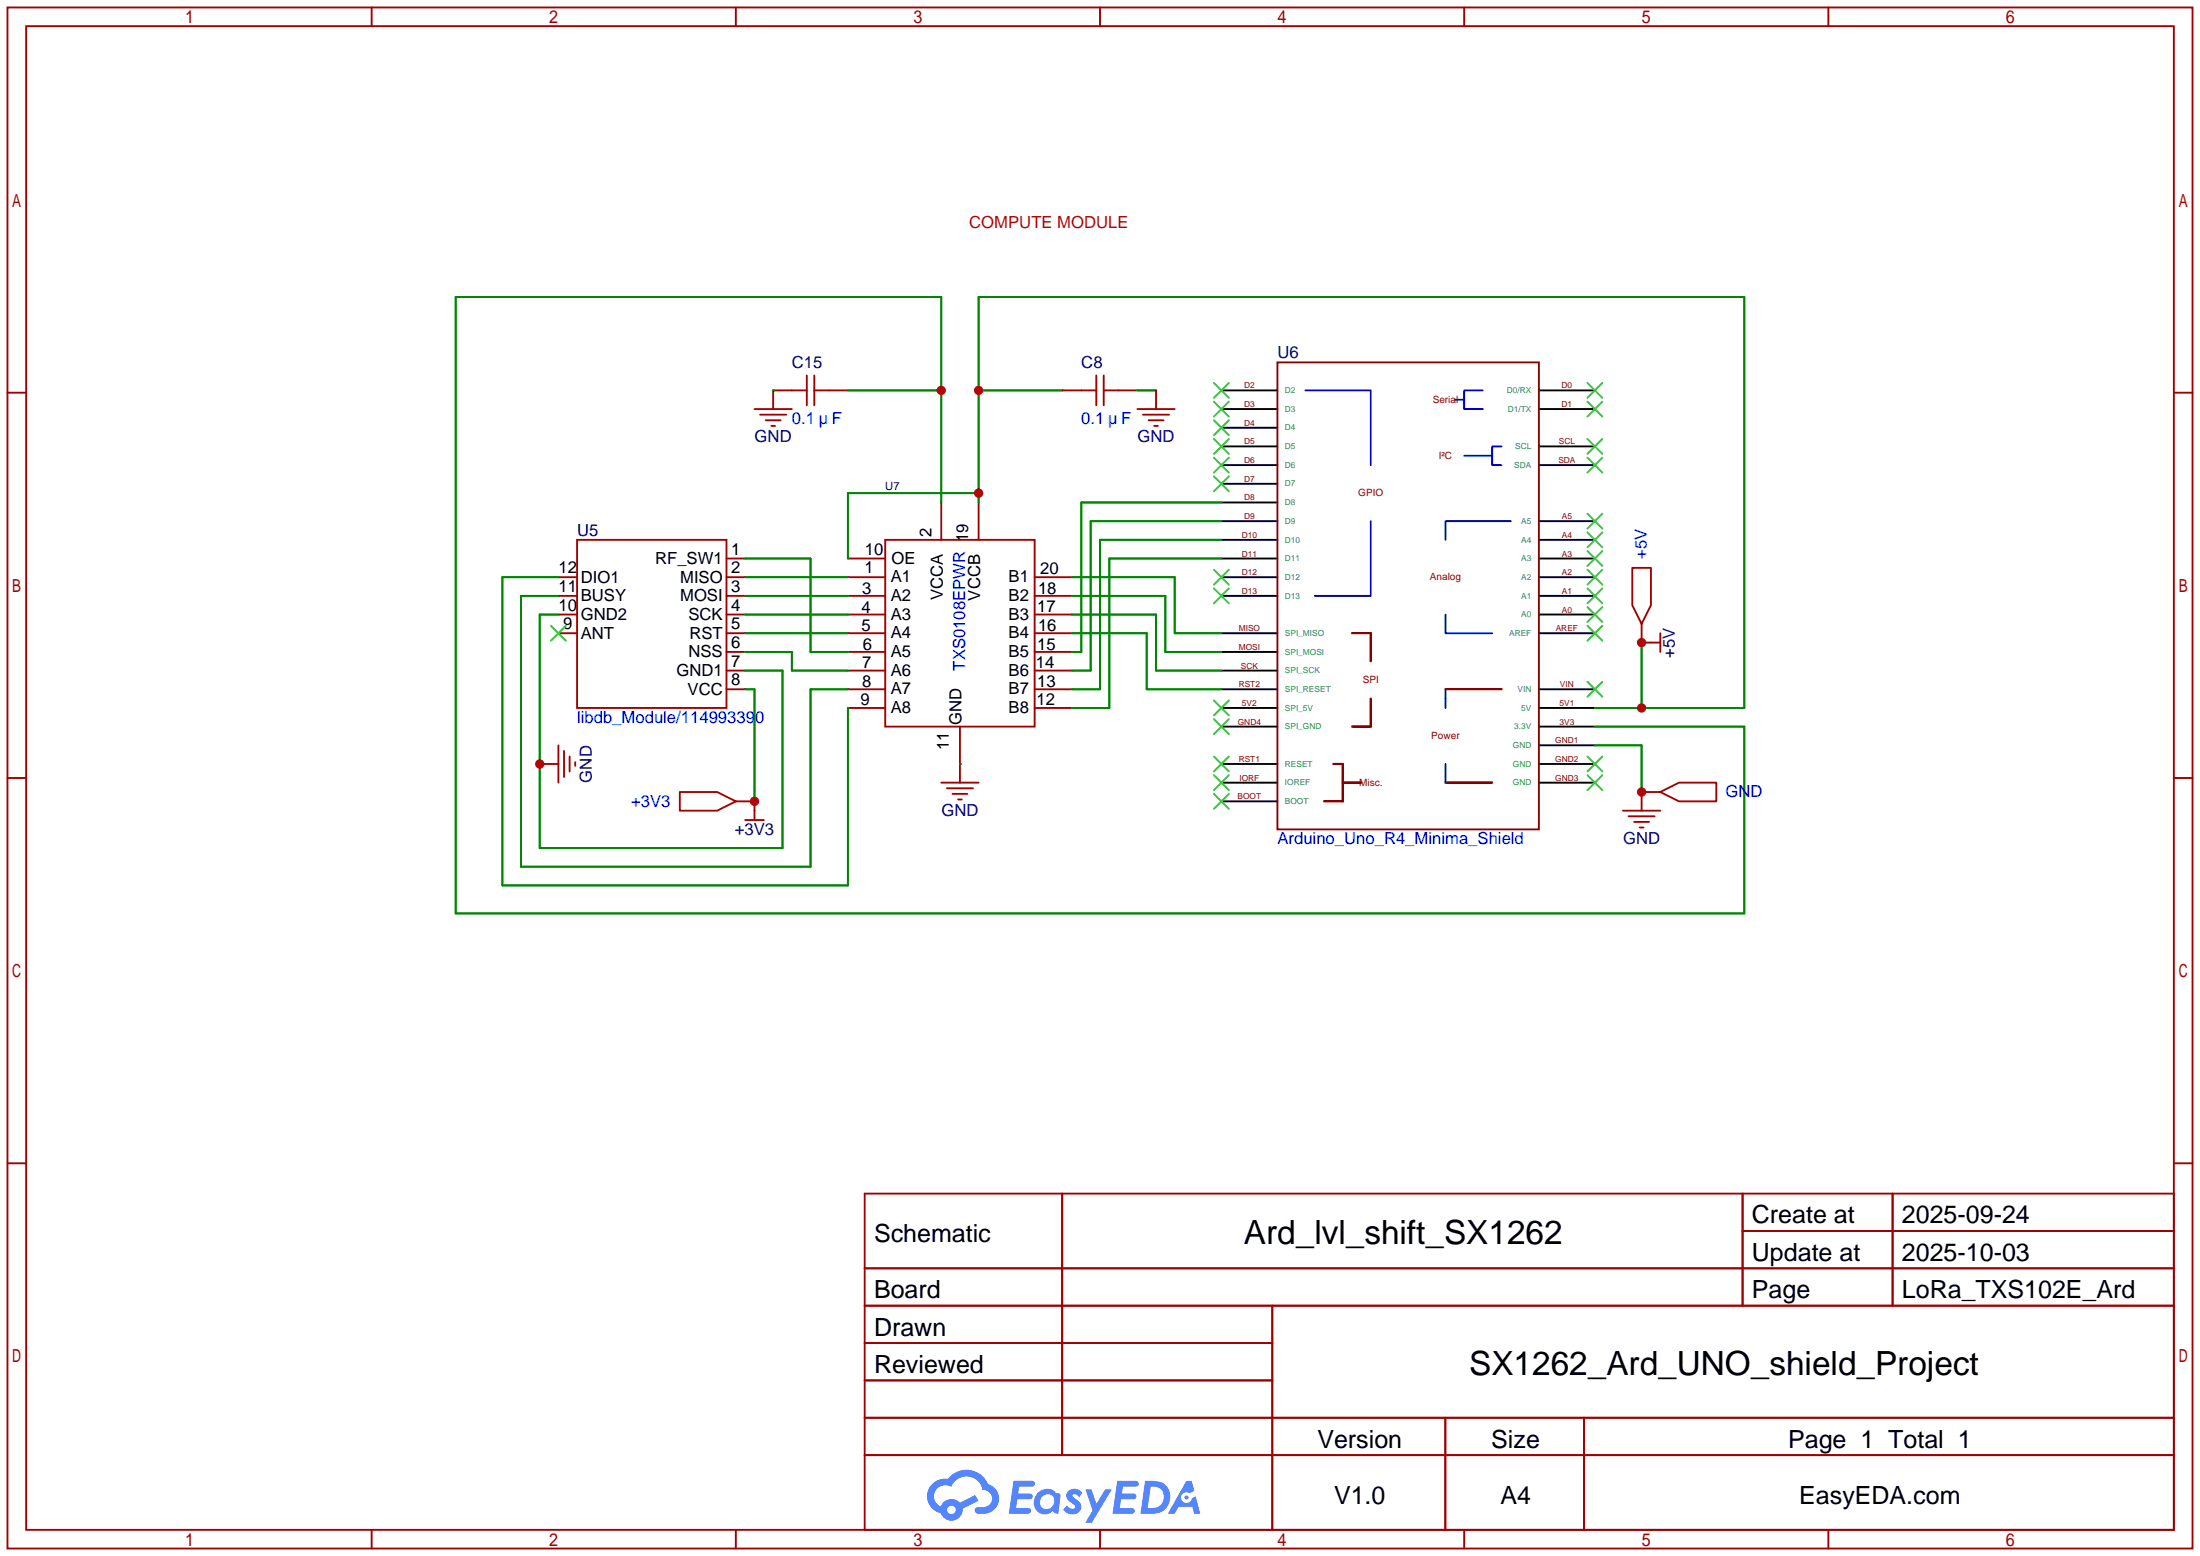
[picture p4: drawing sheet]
<svg xmlns="http://www.w3.org/2000/svg" width="299mm" height="212mm" viewBox="0 0 299 212" stroke-linecap="round" stroke-linejoin="round" font-family="sans-serif">
<g fill="none" stroke="#a10000" stroke-width=".25">
<path d="M1 1h297.2v209.6h-297.2zM3.6 3.6h292.1v204.4h-292.1zM50.5 1v2.6M100.1 1v2.6M149.6 1v2.6M199.1 1v2.6M248.7 1v2.6M1 53.4h2.6M295.7 53.4h2.5M1 105.8h2.6M295.7 105.8h2.5M1 158.2h2.6"/>
<path d="M295.7 158.2h2.5M117.6 162.3h178.1v45.7h-178.1zM117.6 172.5h178.1M117.6 177.5h178.1M144.5 162.3v35.6M173 177.5v30.5M237 162.3v15.2M237 167.4h58.7M257.4 162.3v15.2M117.6 182.6h55.4M117.6 192.8h178.1M117.6 187.7h55.4"/>
<path d="M117.6 197.9h178.1M196.6 192.8v15.2M215.4 192.8v15.2M50.5 208v2.6M100.1 208v2.6M149.6 208v2.6M199.1 208v2.6M248.7 208v2.6"/>
</g>
<g fill="#5487ff">
<path d="M145.3 202.7a1.3 1.3 0 0 1 1.9 .3l-.4 .6a.54 .54 0 0 0-.9-.2v.1a2.71 2.71 0 0 1 1.2 1.2 1.27 1.27 0 0 1-.9 1.2 1.27 1.27 0 0 1-1.4-.4l-.2-.2 .5-.6a.7 .7 0 0 0 1.1 .3v-.3a2.92 2.92 0 0 1-1.2-1.1 .84 .84 0 0 1 .3-.9z"/>
<path d="M147.6 202.5h.9l.6 2 1.2-2h.9l-2.7 4.6h-.9l1-1.7z"/>
<path d="M137.8 201.4h1.7a1.31 1.31 0 0 1 1.2 .2 .4 .4 0 0 1-.3 .5l-1.8 .1-.1 .9h1.6a.4 .4 0 0 1 .4 .4 .4 .4 0 0 1-.5 .4h-1.6l-.2 1.2h.8a1.23 1.23 0 0 1 1.2 .2 .39 .39 0 0 1-.4 .5h-2.6z"/>
<path d="M151.9 201.4h1.7a1.32 1.32 0 0 1 1.2 .2 .39 .39 0 0 1-.3 .5l-1.8 .1-.1 .9h1.6a.4 .4 0 0 1 .4 .4 .4 .4 0 0 1-.4 .4h-1.7l-.2 1.2h.8a1.23 1.23 0 0 1 1.2 .1 .39 .39 0 0 1-.4 .6h-2.6z"/>
<path d="M161.3 201.4h.8l.3 1.3-.6 .4a.75 .75 0 0 0-1.1 .3 .75 .75 0 0 0 .5 1 .75 .75 0 0 0 .9-.7l.5-.2 .6 2.3h-.8l-.3-.9h-1.8l-.5 .9h-1z"/>
<path d="M155.7 201.4l-.6 4.4a6.3 6.3 0 0 0 2.9-.2 2.26 2.26 0 0 0 1.1-2.8 2.26 2.26 0 0 0-2.6-1.4zM156.5 202.1a1.47 1.47 0 0 1 1.8 1.3 1.47 1.47 0 0 1-1.5 1.6l-.7 .1z"/>
<path d="M141.2 203a1.62 1.62 0 0 0-.4 2.1 1.62 1.62 0 0 0 2 .6l.4-.2 .3 .3h.4l.3-2.4-.1-.3-.2-.1a.57 .57 0 0 1-.6-.3 1.73 1.73 0 0 0-2.1 .3zM141.8 203.5a.95 .95 0 0 1 1.4-.1 .95 .95 0 0 1-.1 1.4 .96 .96 0 0 1-1.4 .2 .96 .96 0 0 1 .1-1.5z"/>
<path d="M126.8 201.8a2.37 2.37 0 0 0 1.1 4 1.54 1.54 0 0 0 1.8 1 1.54 1.54 0 0 0 1.2-1.6l2.2-1.1-.5-.8-2 1a1.57 1.57 0 0 0-2.7 .5 1.5 1.5 0 0 1-.7-2.1 1.5 1.5 0 0 1 2.2-.5 2.23 2.23 0 0 1 2.3-1.4 2.23 2.23 0 0 1 2 1.8 1.16 1.16 0 0 1 1.2 1.1 1.16 1.16 0 0 1-1.1 1.2h-.7a.47 .47 0 0 0-.5 .4 .47 .47 0 0 0 .4 .5 2.33 2.33 0 0 0 2.9-2 2.1 2.1 0 0 0-1.5-2 3.2 3.2 0 0 0-5.5-.7h-.3a2.55 2.55 0 0 0-1.8 .7zM128.8 205.3a.6 .6 0 0 1 1.2 0 .6 .6 0 0 1-1.2 0z"/>
<circle cx="161.4" cy="203.6" r=".28"/>
</g>
<g fill="none" stroke="#a10000" stroke-width=".25">
<path d="M102.6 55.6h5.1M103.4 56.4h3.5M104.1 57.2h2.1M104.9 57.9h.5M109.7 53.1h-4.5v2.5M109.7 51.1v4M110.7 53.1h4.6M110.7 51.1v4M144.5 53.1h4.6M149.1 51.1v4M150.1 53.1h4.6M150.1 51.1v4"/>
<path d="M154.7 55.6h5.1M155.4 56.4h3.6M156.2 57.2h2M157 57.9h.5M157.2 53.1v2.5M75.9 78.5h2.6M78.5 73.4h20.3v22.9h-20.3zM98.8 75.9h2.5M98.8 78.5h2.5M115.3 75.9h5.1M115.3 78.5h5.1M120.4 73.4h20.3v25.4h-20.3z"/>
<path d="M128 68.3v5.1M133.1 68.3v5.1M140.7 78.5h5.1M222 77.2h2.5v5.1l-1.2 2.5-1.3-2.5zM75.9 83.6h2.6M75.9 81h2.6M75.9 86.1h2.6M98.8 83.6h2.5M98.8 81h2.5M98.8 86.1h2.5M98.8 88.6h2.5M98.8 91.2h2.5"/>
<path d="M98.8 93.7h2.5M115.3 83.6h5.1M115.3 81h5.1M115.3 86.1h5.1M115.3 88.6h5.1M115.3 91.2h5.1M115.3 93.7h5.1M115.3 96.3h5.1M130.6 98.8v7.6M140.7 83.6h5.1M140.7 81h5.1M140.7 86.1h5.1"/>
<path d="M140.7 88.6h5.1M140.7 91.2h5.1M140.7 93.7h5.1M140.7 96.3h5.1M223.3 84.8v2.6h2.5M225.8 86.1v2.5M73.4 103.9h2.5M75.9 101.3v5.1M76.7 102.1v3.6M77.5 102.9v2M78.2 103.6v.5M92.5 107.7h5l2.6 1.3-2.6 1.2h-5z"/>
<path d="M100.1 109h2.5v2.5M101.3 111.5h2.6M128 106.4h5.1M128.8 107.2h3.5M129.5 107.9h2.1M130.3 108.7h.5M220.7 110.2h5.1M221.5 111h3.5M222.2 111.8h2.1M223 112.5h.5M225.8 107.7l2.5-1.3h5.1v2.6h-5.1zM225.8 107.7h-2.5v2.5"/>
</g>
<g fill="none" stroke="#3c3" stroke-width=".25">
<path d="M165.1 52.1l2 2M165.1 54.6l2 2M165.1 57.2l2 2M165.1 59.7l2 2M167.1 52.1l-2 2M167.1 54.6l-2 2M167.1 57.2l-2 2M167.1 59.7l-2 2M215.9 52.1l2 2M215.9 54.6l2 2M215.9 59.7l2 2M217.9 52.1l-2 2"/>
<path d="M217.9 54.6l-2 2M217.9 59.7l-2 2M165.1 77.5l2 2M165.1 62.2l2 2.1M165.1 64.8l2 2M167.1 77.5l-2 2M167.1 62.2l-2 2.1M167.1 64.8l-2 2M215.9 77.5l2 2M215.9 74.9l2 2.1M215.9 72.4l2 2M215.9 69.8l2 2.1"/>
<path d="M215.9 62.2l2 2.1M217.9 77.5l-2 2M217.9 74.9l-2 2.1M217.9 72.4l-2 2M217.9 69.8l-2 2.1M217.9 62.2l-2 2.1M74.9 85.1l2.1 2M77 85.1l-2.1 2M165.1 95.2l2 2.1M165.1 80l2 2M165.1 97.8l2 2M167.1 95.2l-2 2.1"/>
<path d="M167.1 80l-2 2M167.1 97.8l-2 2M215.9 82.5l2 2.1M215.9 80l2 2M215.9 85.1l2 2M215.9 92.7l2 2M217.9 82.5l-2 2.1M217.9 80l-2 2M217.9 85.1l-2 2M217.9 92.7l-2 2M165.1 107.9l2 2.1M165.1 105.4l2 2"/>
<path d="M165.1 102.9l2 2M167.1 107.9l-2 2.1M167.1 105.4l-2 2M167.1 102.9l-2 2M215.9 102.9l2 2M215.9 105.4l2 2M217.9 102.9l-2 2M217.9 105.4l-2 2"/>
</g>
<g fill="none" stroke="#000" stroke-width=".25">
<path d="M166.1 53.1h7.6M166.1 55.6h7.6M166.1 58.2h7.6M209.3 53.1h7.6M209.3 55.6h7.6M166.1 78.5h7.6M166.1 75.9h7.6M166.1 73.4h7.6M166.1 70.9h7.6M166.1 60.7h7.6M166.1 63.2h7.6M166.1 65.8h7.6"/>
<path d="M166.1 68.3h7.6M209.3 78.5h7.6M209.3 75.9h7.6M209.3 73.4h7.6M209.3 70.9h7.6M209.3 60.7h7.6M209.3 63.2h7.6M166.1 98.8h7.6M166.1 96.3h7.6M166.1 81h7.6M166.1 86.1h7.6M166.1 88.6h7.6"/>
<path d="M166.1 93.7h7.6M166.1 91.2h7.6M209.3 98.8h7.6M209.3 96.3h7.6M209.3 83.6h7.6M209.3 81h7.6M209.3 86.1h7.6M209.3 93.7h7.6M166.1 109h7.6M166.1 103.9h7.6M166.1 106.4h7.6M209.3 101.3h7.6"/>
<path d="M209.3 103.9h7.6M209.3 106.4h7.6"/>
</g>
<path d="M173.7 49.3h35.6v63.5h-35.6zM183.9 98.8h2.5zM183.9 86.1h2.5zM186.4 95v3.8zM186.4 86.1v3.8zM196.6 93.7h7.6zM180.1 108.9l2.5 .1zM181.4 103.9h1.2zM182.6 103.9v5.1zM182.6 106.4h2.6zM196.6 106.4h6.3z" fill="none" stroke="#850000" stroke-width=".25"/>
<path d="M177.5 53.1h8.9v10.1M197.9 54.4h1.2M201.7 53.1h-2.6v2.5h2.6M186.4 70.9v10.1h-7.6M199.1 62h3.8M204.2 60.7h-1.3v2.5h1.3M205.5 70.9h-8.9v2.5M196.6 83.6v2.5h6.3M196.6 93.7v2.6M196.6 103.9v2.5" fill="none" stroke="#0000c2" stroke-width=".25"/>
<g fill="none" stroke="#008700" stroke-width=".25">
<path d="M105.2 53.1h.1M115.3 53.1h12.7M133.1 53.1h11.4M154.7 53.1h2.5M75.9 78.5h-7.6v41.9h47v-24.1M101.3 78.5h14M101.3 75.9h8.9v12.7h5.1M128 68.3v-27.9h-66v83.8h175.2v-25.4h-20.3M133.1 68.3v-27.9h104.1v55.9h-20.3M133.1 67.1h-17.8v8.8M145.8 78.5h14v7.6h6.3M166.1 75.9h-15.2v20.4h-5.1"/>
<path d="M166.1 73.4h-16.5v20.3h-3.8M166.1 68.3h-19v20.3h-1.3M166.1 70.9h-17.8v20.3h-2.5M75.9 81h-5v36.9h39.3v-24.2h5.1M75.9 83.6h-2.5v31.7h33v-24.1h-5.1M101.3 93.7h1.3v15.3M101.3 81h14M101.3 83.6h14M101.3 86.1h14M101.3 88.6h6.4v2.6h7.6M145.8 86.1h10.2v7.6h10.1M145.8 81h12.7v7.6h7.6"/>
<path d="M145.8 83.6h11.4v7.6h8.9M223.3 87.4v8.9M130.6 103.9h.1M216.9 101.3h6.4v6.4"/>
</g>
<g fill="#c00">
<circle cx="133.1" cy="53.1" r=".63"/>
<circle cx="133.1" cy="67.1" r=".63"/>
<circle cx="223.3" cy="96.3" r=".63"/>
<circle cx="223.3" cy="87.4" r=".63"/>
<circle cx="102.6" cy="109" r=".63"/>
<circle cx="73.4" cy="103.9" r=".63"/>
<circle cx="223.3" cy="107.7" r=".63"/>
<circle cx="128" cy="53.1" r=".63"/>
</g>
<g font-size="4.5">
<text x="169.2" y="169.2">Ard_lvl_shift_SX1262</text>
<text x="199.8" y="187">SX1262_Ard_UNO_shield_Project</text>
</g>
<g font-size="3.4">
<text x="238.3" y="166.4">Create at</text>
<text x="258.7" y="166.4">2025-09-24</text>
<text x="118.9" y="168.9">Schematic</text>
<text x="238.3" y="171.4">Update at</text>
<text x="258.7" y="171.4">2025-10-03</text>
<text x="118.9" y="176.5">Board</text>
<text x="238.3" y="176.5">Page</text>
<text x="258.7" y="176.5">LoRa_TXS102E_Ard</text>
<text x="118.9" y="181.6">Drawn</text>
<text x="118.9" y="186.7">Reviewed</text>
<text x="179.2" y="196.8">Version</text>
<text x="202.8" y="196.8">Size</text>
<text x="243.2" y="196.8">Page 1 Total 1</text>
<text x="181.4" y="204.5">V1.0</text>
<text x="204.1" y="204.5">A4</text>
<text x="244.7" y="204.5">EasyEDA.com</text>
</g>
<text font-size="2.3" fill="#f00" x="131.8" y="31">COMPUTE MODULE</text>
<g font-size="2.3" fill="#000080">
<text x="107.7" y="50">C15</text>
<text x="147.1" y="50">C8</text>
<text x="173.7" y="48.7">U6</text>
<text x="102.6" y="60.2">GND</text>
<text x="154.7" y="60.2">GND</text>
<text x="78.5" y="72.9">U5</text>
<text x="227.8" y="89.4" transform="rotate(-90 227.8 89.4)">+5V</text>
<text x="80.5" y="106.4" transform="rotate(-90 80.5 106.4)">GND</text>
<text x="99.9" y="113.5">+3V3</text>
<text x="128" y="111">GND</text>
<text x="220.7" y="114.8">GND</text>
</g>
<g font-size="2.3" fill="#00f">
<text x="107.7" y="57.6">0.1</text>
<text x="113.1" y="57.6">F</text>
<text x="147.1" y="57.6">0.1</text>
<text x="152.5" y="57.6">F</text>
<text x="224" y="75.9" transform="rotate(-90 224 75.9)">+5V</text>
<text x="131.3" y="91.2" transform="rotate(-90 131.3 91.2)">TXS0108EPWR 19</text>
<text x="78.5" y="98.3">libdb_Module/114993390</text>
<text x="85.8" y="109.7">+3V3</text>
<text x="234.7" y="108.4">GND</text>
<text x="173.7" y="114.8">Arduino_Uno_R4_Minima_Shield</text>
</g>
<g font-size="2.3">
<text x="76" y="77.9">12</text>
<text x="89.1" y="76.7">RF_SW1</text>
<text x="99.4" y="75.4">1</text>
<text x="99.4" y="77.9">2</text>
<text x="117.6" y="78">1</text>
<text x="117.6" y="75.5">10</text>
<text x="121.3" y="76.8">OE</text>
<text x="126.7" y="73" transform="rotate(-90 126.7 73)">2</text>
<text x="76" y="83">10</text>
<text x="76" y="80.5">11</text>
<text x="79" y="81.8">BUSY</text>
<text x="79" y="79.2">DIO1</text>
<text x="92.5" y="79.2">MISO</text>
<text x="92.5" y="81.8">MOSI</text>
<text x="99.4" y="80.5">3</text>
<text x="99.4" y="83">4</text>
<text x="117.2" y="83.4">4</text>
<text x="117.3" y="80.7">3</text>
<text x="121.2" y="79.2">A1</text>
<text x="121.2" y="81.7">A2</text>
<text x="128.2" y="81.6" transform="rotate(-90 128.2 81.6)">VCCA</text>
<text x="133.3" y="81.7" transform="rotate(-90 133.3 81.7)">VCCB</text>
<text x="137.2" y="81.7">B2</text>
<text x="137.2" y="79.2">B1</text>
<text x="141.1" y="83.3">17</text>
<text x="141.2" y="80.7">18</text>
<text x="141.5" y="78.1">20</text>
<text x="76.6" y="85.6">9</text>
<text x="79" y="84.3">GND2</text>
<text x="79" y="86.8">ANT</text>
<text x="93.6" y="84.3">SCK</text>
<text x="93.6" y="89.4">NSS</text>
<text x="93.8" y="86.8">RST</text>
<text x="99.4" y="85.6">5</text>
<text x="99.4" y="88.1">6</text>
<text x="117.2" y="85.8">5</text>
<text x="117.4" y="88.3">6</text>
<text x="121.2" y="84.3">A3</text>
<text x="121.2" y="86.8">A4</text>
<text x="121.2" y="89.4">A5</text>
<text x="137.2" y="89.4">B5</text>
<text x="137.2" y="86.8">B4</text>
<text x="137.2" y="84.3">B3</text>
<text x="141.1" y="88.3">15</text>
<text x="141.2" y="85.8">16</text>
<text x="92" y="91.9">GND1</text>
<text x="93.5" y="94.5">VCC</text>
<text x="99.4" y="90.6">7</text>
<text x="99.4" y="93.2">8</text>
<text x="117.1" y="95.9">9</text>
<text x="117.3" y="90.9">7</text>
<text x="117.3" y="93.4">8</text>
<text x="121.2" y="91.9">A6</text>
<text x="121.2" y="94.4">A7</text>
<text x="137.2" y="94.4">B7</text>
<text x="137.2" y="91.9">B6</text>
<text x="140.9" y="90.9">14</text>
<text x="141" y="95.9">12</text>
<text x="141.1" y="93.4">13</text>
<text x="121.2" y="97">A8</text>
<text x="129" y="102" transform="rotate(-90 129 102)">11</text>
<text x="130.8" y="98.5" transform="rotate(-90 130.8 98.5)">GND</text>
<text x="137.2" y="97">B8</text>
</g>
<text font-size="1.5" fill="#000080" x="120.4" y="66.7">U7</text>
<g font-size="1.4" fill="#840000">
<text x="194.9" y="54.8">Serial</text>
<text x="195.7" y="62.4">I²C</text>
<text x="184.7" y="67.5">GPIO</text>
<text x="194.5" y="78.9">Analog</text>
<text x="185.3" y="92.9">SPI</text>
<text x="194.7" y="100.5">Power</text>
<text x="184.8" y="106.9">Misc.</text>
</g>
<g font-size="1.1" fill="#840000">
<text x="169.2" y="52.8">D2</text>
<text x="212.4" y="52.8">D0</text>
<text x="169.2" y="55.4">D3</text>
<text x="169.2" y="57.9">D4</text>
<text x="212.4" y="55.4">D1</text>
<text x="169.2" y="60.4">D5</text>
<text x="169.2" y="63">D6</text>
<text x="169.2" y="65.5">D7</text>
<text x="211.9" y="63">SDA</text>
<text x="212" y="60.4">SCL</text>
<text x="169.2" y="68.1">D8</text>
<text x="169.2" y="70.6">D9</text>
<text x="212.4" y="70.6">A5</text>
<text x="168.9" y="73.1">D10</text>
<text x="168.9" y="75.7">D11</text>
<text x="212.4" y="75.7">A3</text>
<text x="212.4" y="73.1">A4</text>
<text x="168.9" y="78.2">D12</text>
<text x="168.9" y="80.8">D13</text>
<text x="212.4" y="83.3">A0</text>
<text x="212.4" y="80.8">A1</text>
<text x="212.4" y="78.2">A2</text>
<text x="168.5" y="85.8">MISO</text>
<text x="168.5" y="88.4">MOSI</text>
<text x="211.6" y="85.8">AREF</text>
<text x="168.5" y="93.5">RST2</text>
<text x="168.8" y="90.9">SCK</text>
<text x="168.9" y="96">5V2</text>
<text x="212.1" y="96">5V1</text>
<text x="212.2" y="93.5">VIN</text>
<text x="168.4" y="98.5">GND4</text>
<text x="211.5" y="101.1">GND1</text>
<text x="212.1" y="98.5">3V3</text>
<text x="168.5" y="103.6">RST1</text>
<text x="168.6" y="106.2">IORF</text>
<text x="211.5" y="103.6">GND2</text>
<text x="211.5" y="106.2">GND3</text>
<text x="168.3" y="108.7">BOOT</text>
</g>
<g font-size="1.1" fill="#008484">
<text x="174.8" y="53.4">D2</text>
<text x="204.9" y="53.4">D0/RX</text>
<text x="174.8" y="56">D3</text>
<text x="174.8" y="58.5">D4</text>
<text x="205.1" y="56">D1/TX</text>
<text x="174.8" y="61.1">D5</text>
<text x="174.8" y="63.6">D6</text>
<text x="205.9" y="63.6">SDA</text>
<text x="206.1" y="61.1">SCL</text>
<text x="174.8" y="66.1">D7</text>
<text x="174.8" y="68.7">D8</text>
<text x="174.8" y="71.2">D9</text>
<text x="206.9" y="71.2">A5</text>
<text x="174.8" y="73.8">D10</text>
<text x="174.8" y="76.3">D11</text>
<text x="206.9" y="76.3">A3</text>
<text x="206.9" y="73.8">A4</text>
<text x="174.8" y="78.8">D12</text>
<text x="174.8" y="81.4">D13</text>
<text x="206.9" y="83.9">A0</text>
<text x="206.9" y="81.4">A1</text>
<text x="206.9" y="78.8">A2</text>
<text x="174.8" y="86.5">SPI_MISO</text>
<text x="174.8" y="89">SPI_MOSI</text>
<text x="205.3" y="86.5">AREF</text>
<text x="174.8" y="94.1">SPI_RESET</text>
<text x="174.8" y="91.5">SPI_SCK</text>
<text x="206.4" y="94.1">VIN</text>
<text x="174.8" y="96.6">SPI_5V</text>
<text x="174.8" y="99.2">SPI_GND</text>
<text x="205.8" y="101.7">GND</text>
<text x="205.9" y="99.2">3.3V</text>
<text x="206.9" y="96.6">5V</text>
<text x="174.8" y="106.8">IOREF</text>
<text x="174.8" y="104.2">RESET</text>
<text x="205.8" y="104.2">GND</text>
<text x="205.8" y="106.8">GND</text>
<text x="174.8" y="109.3">BOOT</text>
</g>
</svg>
